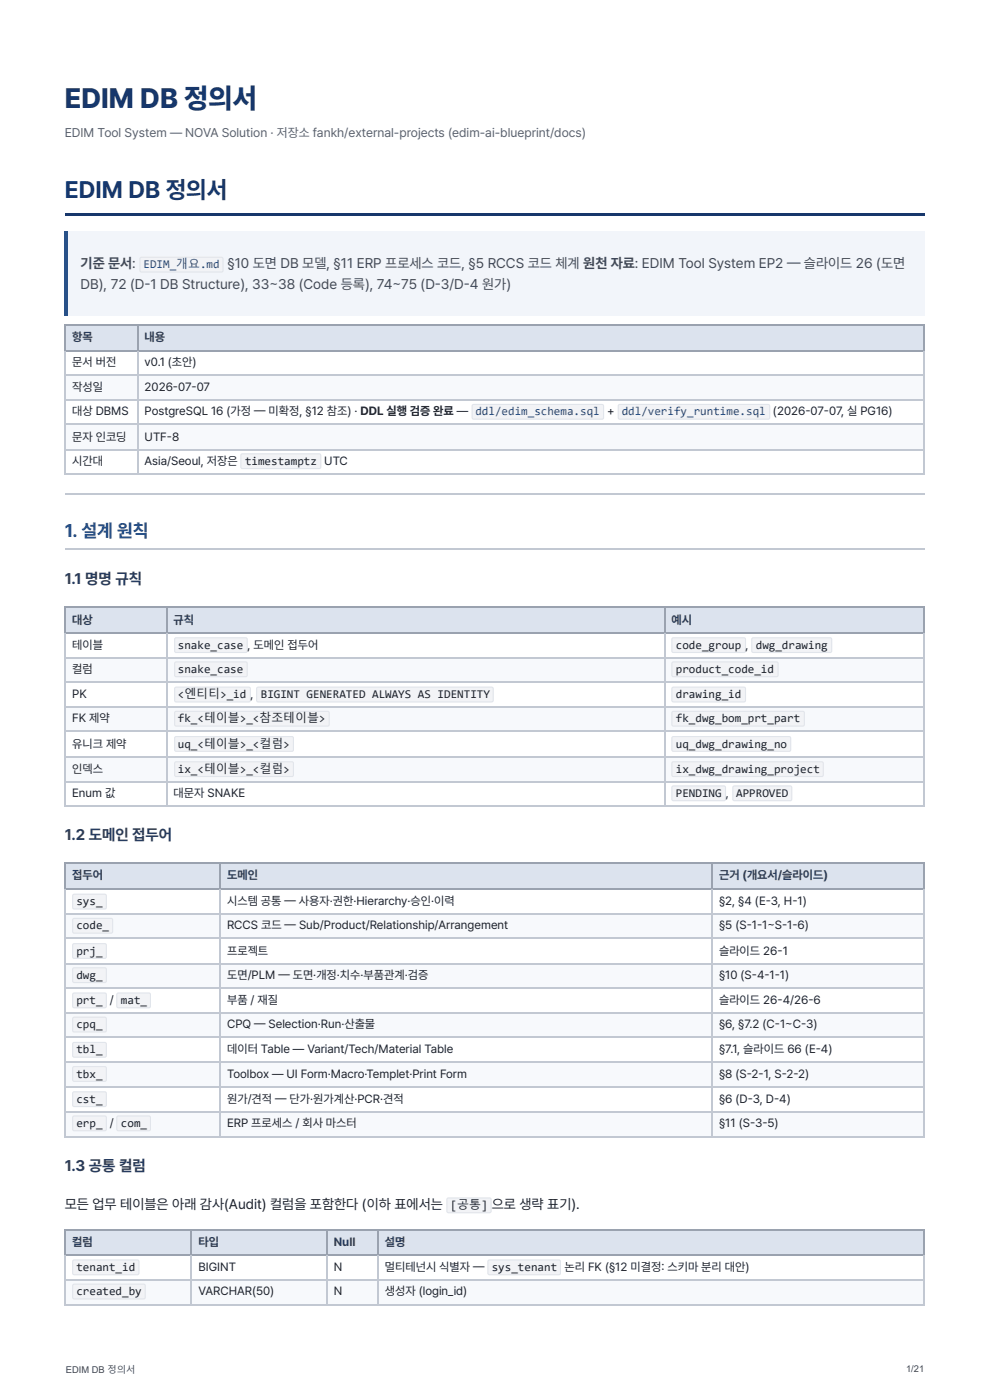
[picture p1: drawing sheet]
<svg xmlns="http://www.w3.org/2000/svg" width="210mm" height="297mm" viewBox="0 0 210 297" stroke-linecap="round" stroke-linejoin="round" font-family="sans-serif">
<path d="M13.8 45.6h182.5" fill="none" stroke="#17376b" stroke-width=".45"/>
<path d="M13.8 49.2h182.5v17.8h-182.5z" fill="#f2f5fa"/>
<path d="M13.8 49.2h.6v17.8h-.6z" fill="#1f4e8c"/>
<g fill="#dce3ee">
<path d="M14 69h15.2v5.4h-15.2z"/>
<path d="M29.2 69h167.1v5.4h-167.1z"/>
</g>
<g fill="#f7f9fc">
<path d="M14 79.8h15.2v5.1h-15.2z"/>
<path d="M29.2 79.8h167.1v5.1h-167.1z"/>
<path d="M14 90.3h15.2v5.1h-15.2z"/>
<path d="M29.2 90.3h167.1v5.1h-167.1z"/>
</g>
<path d="M13.8 68.9h182.5M13.8 74.5h182.5M13.9 68.8v5.8M29.3 68.8v5.8" fill="none" stroke="#9aa2af" stroke-width=".22"/>
<path d="M196.2 68.8v5.8" fill="none" stroke="#9aa2af" stroke-width=".21"/>
<path d="M13.8 79.7h182.5M13.9 74.6v26.1M29.3 74.6v26.1M13.8 85h182.5M13.8 90.1h182.5M13.8 95.5h182.5M13.8 100.6h182.5M13.8 104.9h182.5M13.8 116.7h182.5" fill="none" stroke="#c2c8d2" stroke-width=".22"/>
<path d="M196.2 74.6v26.1" fill="none" stroke="#c2c8d2" stroke-width=".21"/>
<g fill="#dce3ee">
<path d="M14 128.9h21.4v5.6h-21.4z"/>
<path d="M35.4 128.9h105.8v5.6h-105.8z"/>
<path d="M141.2 128.9h55.1v5.6h-55.1z"/>
</g>
<g fill="#f7f9fc">
<path d="M14 139.6h21.4v5.3h-21.4z"/>
<path d="M35.4 139.6h105.8v5.3h-105.8z"/>
<path d="M141.2 139.6h55.1v5.3h-55.1z"/>
<path d="M14 150.1h21.4v5.3h-21.4z"/>
<path d="M35.4 150.1h105.8v5.3h-105.8z"/>
<path d="M141.2 150.1h55.1v5.3h-55.1z"/>
<path d="M14 160.8h21.4v5.1h-21.4z"/>
<path d="M35.4 160.8h105.8v5.1h-105.8z"/>
<path d="M141.2 160.8h55.1v5.1h-55.1z"/>
</g>
<path d="M13.8 129h182.5M13.8 134.3h182.5M13.9 128.9v5.6M35.5 128.9v5.6M141.1 128.9v5.6" fill="none" stroke="#9aa2af" stroke-width=".22"/>
<path d="M196.2 128.9v5.6" fill="none" stroke="#9aa2af" stroke-width=".21"/>
<path d="M13.8 139.7h182.5M13.9 134.5v36.8M35.5 134.5v36.8M141.1 134.5v36.8M13.8 144.8h182.5M13.8 150.2h182.5M13.8 155.3h182.5M13.8 160.7h182.5M13.8 166h182.5M13.8 171.2h182.5" fill="none" stroke="#c2c8d2" stroke-width=".22"/>
<path d="M196.2 134.5v36.8" fill="none" stroke="#c2c8d2" stroke-width=".21"/>
<g fill="#dce3ee">
<path d="M14 183.3h32.8v5.6h-32.8z"/>
<path d="M46.8 183.3h104.5v5.6h-104.5z"/>
<path d="M151.3 183.3h45v5.6h-45z"/>
</g>
<g fill="#f7f9fc">
<path d="M14 194.1h32.8v5.3h-32.8z"/>
<path d="M46.8 194.1h104.5v5.3h-104.5z"/>
<path d="M151.3 194.1h45v5.3h-45z"/>
<path d="M14 204.6h32.8v5.3h-32.8z"/>
<path d="M46.8 204.6h104.5v5.3h-104.5z"/>
<path d="M151.3 204.6h45v5.3h-45z"/>
<path d="M14 215h32.8v5.4h-32.8z"/>
<path d="M46.8 215h104.5v5.4h-104.5z"/>
<path d="M151.3 215h45v5.4h-45z"/>
<path d="M14 225.5h32.8v5.4h-32.8z"/>
<path d="M46.8 225.5h104.5v5.4h-104.5z"/>
<path d="M151.3 225.5h45v5.4h-45z"/>
<path d="M14 236h32.8v5.4h-32.8z"/>
<path d="M46.8 236h104.5v5.4h-104.5z"/>
<path d="M151.3 236h45v5.4h-45z"/>
</g>
<path d="M13.8 183.2h182.5M13.8 188.8h182.5M13.9 183.1v5.8M46.7 183.1v5.8M151.2 183.1v5.8" fill="none" stroke="#9aa2af" stroke-width=".22"/>
<path d="M196.2 183.1v5.8" fill="none" stroke="#9aa2af" stroke-width=".21"/>
<g fill="none" stroke="#c2c8d2" stroke-width=".22">
<path d="M13.8 194.2h182.5M13.8 199.3h182.5M13.9 188.9v52.7M46.7 188.9v52.7M151.2 188.9v52.7M13.8 204.7h182.5M13.8 209.8h182.5M13.8 215.2h182.5M13.8 220.3h182.5M13.8 225.6h182.5M13.8 230.8h182.5M13.8 236.1h182.5"/>
<path d="M13.8 241.5h182.5"/>
</g>
<path d="M196.2 188.9v52.7" fill="none" stroke="#c2c8d2" stroke-width=".21"/>
<g fill="#dce3ee">
<path d="M14 261h26.8v5.6h-26.8z"/>
<path d="M40.8 261h28.5v5.6h-28.5z"/>
<path d="M69.3 261h11v5.6h-11z"/>
<path d="M80.3 261h116v5.6h-116z"/>
</g>
<g fill="#f7f9fc">
<path d="M14 271.7h26.8v5.4h-26.8z"/>
<path d="M40.8 271.7h28.5v5.4h-28.5z"/>
<path d="M69.3 271.7h11v5.4h-11z"/>
<path d="M80.3 271.7h116v5.4h-116z"/>
</g>
<path d="M13.8 261.1h182.5M13.8 266.5h182.5M13.9 261v5.6M40.7 261v5.6M69.5 261v5.6M80.2 261v5.6" fill="none" stroke="#9aa2af" stroke-width=".22"/>
<path d="M196.2 261v5.6" fill="none" stroke="#9aa2af" stroke-width=".21"/>
<path d="M13.8 271.9h182.5M13.8 277.2h182.5M13.9 266.6v10.5M40.7 266.6v10.5M69.5 266.6v10.5M80.2 266.6v10.5" fill="none" stroke="#c2c8d2" stroke-width=".22"/>
<path d="M196.2 266.6v10.5" fill="none" stroke="#c2c8d2" stroke-width=".21"/>
<path d="M29.7 54.7l.4-.2h17l.4 .4v2.6l-.5 .4h-17l-.4-.5v-2.4z" fill="#f2f3f6"/>
<path d="M29.8 54.7l17.2-.1 .4 .4v2.4l-.4 .4h-16.9l-.4-.4z" fill="none" stroke="#e1e5eb" stroke-width=".22"/>
<path d="M100.3 85.9l.3-.1h27.3l.4 .3v2.7l-.5 .3h-27.3l-.3-.4v-2.5z" fill="#f2f3f6"/>
<path d="M100.4 86l27.4-.1 .4 .3v2.5l-.4 .3h-27.2l-.3-.3z" fill="none" stroke="#e1e5eb" stroke-width=".22"/>
<path d="M131.3 85.9l.3-.1h31.5l.4 .3 .1 2.6-.2 .3-.3 .1h-31.5l-.4-.3v-2.6z" fill="#f2f3f6"/>
<path d="M131.4 86l31.7-.1 .3 .3v2.5l-.3 .3h-31.5l-.3-.3z" fill="none" stroke="#e1e5eb" stroke-width=".22"/>
<path d="M51.2 96.4l.3-.1h16.4l.3 .3v2.7l-.4 .3h-16.4l-.4-.4v-2.5z" fill="#f2f3f6"/>
<path d="M51.2 96.5l16.6-.1 .3 .3v2.5l-.3 .3h-16.3l-.3-.3z" fill="none" stroke="#e1e5eb" stroke-width=".22"/>
<path d="M37.1 135.5l.3-.2 14.8 .1 .4 .3v2.6l-.4 .4h-14.9l-.3-.4v-2.5z" fill="#f2f3f6"/>
<path d="M37.2 135.6l15-.1 .3 .3v2.5l-.3 .3h-14.8l-.3-.3z" fill="none" stroke="#e1e5eb" stroke-width=".22"/>
<path d="M142.7 135.5l.3-.2 15.1 .1 .3 .3v2.6l-.4 .4h-15.1l-.3-.4v-2.5z" fill="#f2f3f6"/>
<path d="M142.8 135.6l15.2-.1 .3 .3v2.5l-.3 .3h-15l-.3-.3z" fill="none" stroke="#e1e5eb" stroke-width=".22"/>
<path d="M159.7 135.5l.3-.2 16.4 .1 .3 .3v2.6l-.4 .4h-16.4l-.4-.4v-2.5z" fill="#f2f3f6"/>
<path d="M159.7 135.6l16.6-.1 .3 .3v2.5l-.3 .3h-16.3l-.4-.3z" fill="none" stroke="#e1e5eb" stroke-width=".22"/>
<path d="M37.1 140.6l.3-.1h14.8l.4 .3v2.7l-.4 .3h-14.9l-.3-.4v-2.5z" fill="#f2f3f6"/>
<path d="M37.2 140.7l15-.1 .3 .3v2.5l-.3 .3h-14.8l-.3-.3z" fill="none" stroke="#e1e5eb" stroke-width=".22"/>
<path d="M142.7 140.6l.3-.1h22l.3 .3v2.7l-.4 .3h-22l-.3-.4v-2.5z" fill="#f2f3f6"/>
<path d="M142.8 140.7l22.1-.1 .3 .3v2.5l-.3 .3h-21.9l-.3-.3z" fill="none" stroke="#e1e5eb" stroke-width=".22"/>
<path d="M37.1 146l.3-.2h15.5l.4 .4v2.6l-.5 .4h-15.5l-.3-.5v-2.4z" fill="#f2f3f6"/>
<path d="M37.2 146h15.6l.4 .3v2.4l-.4 .4h-15.4l-.3-.4z" fill="none" stroke="#e1e5eb" stroke-width=".22"/>
<path d="M54.5 146l.3-.2h49.6l.4 .4v2.5l-.1 .4-.3 .1h-49.6l-.4-.4v-2.5z" fill="#f2f3f6"/>
<path d="M54.6 146h49.8l.3 .3v2.4l-.3 .4h-49.6l-.3-.4z" fill="none" stroke="#e1e5eb" stroke-width=".22"/>
<path d="M142.7 146l.3-.2h15.1l.3 .4v2.6l-.4 .4h-15.1l-.3-.5v-2.4z" fill="#f2f3f6"/>
<path d="M142.8 146h15.2l.3 .3v2.4l-.3 .4h-15l-.3-.4z" fill="none" stroke="#e1e5eb" stroke-width=".22"/>
<path d="M37.1 151.1l.3-.1h32.2l.4 .3v2.6l-.1 .3-.3 .1h-32.2l-.4-.3v-2.6z" fill="#f2f3f6"/>
<path d="M37.2 151.2l32.4-.1 .3 .3v2.5l-.3 .3h-32.2l-.3-.3z" fill="none" stroke="#e1e5eb" stroke-width=".22"/>
<path d="M142.7 151.1l.3-.1h27.6l.3 .3v2.7l-.4 .3h-27.6l-.3-.4v-2.5z" fill="#f2f3f6"/>
<path d="M142.8 151.2l27.7-.1 .3 .3v2.5l-.3 .3h-27.5l-.3-.3z" fill="none" stroke="#e1e5eb" stroke-width=".22"/>
<path d="M37.1 156.5l.3-.2h24.7l.3 .4v2.6l-.4 .4h-24.7l-.3-.5v-2.4z" fill="#f2f3f6"/>
<path d="M37.2 156.5l24.8-.1 .3 .4v2.4l-.3 .4h-24.6l-.3-.4z" fill="none" stroke="#e1e5eb" stroke-width=".22"/>
<path d="M142.7 156.5l.3-.2h24.7l.3 .4v2.6l-.4 .4h-24.7l-.3-.5v-2.4z" fill="#f2f3f6"/>
<path d="M142.8 156.5l24.8-.1 .3 .4v2.4l-.3 .4h-24.6l-.3-.4z" fill="none" stroke="#e1e5eb" stroke-width=".22"/>
<path d="M37.1 161.8l.3-.1h24.7l.3 .3v2.7l-.4 .3h-24.7l-.3-.4v-2.5z" fill="#f2f3f6"/>
<path d="M37.2 161.9l24.8-.1 .3 .3v2.5l-.3 .3h-24.6l-.3-.3z" fill="none" stroke="#e1e5eb" stroke-width=".22"/>
<path d="M142.7 161.8l.3-.1h31.5l.4 .3v2.6l-.1 .3-.3 .1h-31.5l-.4-.3v-2.6z" fill="#f2f3f6"/>
<path d="M142.8 161.9l31.7-.1 .3 .3v2.5l-.3 .3h-31.5l-.3-.3z" fill="none" stroke="#e1e5eb" stroke-width=".22"/>
<path d="M142.7 167l.3-.2h10.8l.4 .4v2.6l-.5 .4h-10.8l-.3-.5v-2.4z" fill="#f2f3f6"/>
<path d="M142.8 167h11.1l.2 .3-.1 2.6-.3 .2-10.8-.1-.2-.3z" fill="none" stroke="#e1e5eb" stroke-width=".22"/>
<path d="M155.6 167l.4-.2h11.9l.3 .4v2.6l-.4 .4h-11.9l-.4-.5v-2.4z" fill="#f2f3f6"/>
<path d="M155.7 167h12.2l.2 .3v2.6l-.3 .2-12-.1-.2-.3z" fill="none" stroke="#e1e5eb" stroke-width=".22"/>
<path d="M15.5 189.9l.3-.1 6.6 .1 .3 .4v2.6l-.5 .3-6.6-.1-.3-.4v-2.4z" fill="#f2f3f6"/>
<path d="M15.5 190h6.9l.2 .3v2.5l-.4 .3-6.6-.1-.2-.3z" fill="none" stroke="#e1e5eb" stroke-width=".22"/>
<path d="M15.5 195.1l.3-.1h8l.2 .4v2.6l-.4 .3h-8l-.3-.4v-2.5z" fill="#f2f3f6"/>
<path d="M15.5 195.2l8.2-.1 .2 .3v2.6l-.3 .2h-8l-.2-.3z" fill="none" stroke="#e1e5eb" stroke-width=".22"/>
<path d="M15.5 200.4l.3-.1h6.6l.3 .5v2.6l-.5 .3-6.6-.1-.3-.4v-2.4z" fill="#f2f3f6"/>
<path d="M15.5 200.5l6.9-.1 .2 .4v2.5l-.4 .2h-6.6l-.2-.3z" fill="none" stroke="#e1e5eb" stroke-width=".22"/>
<path d="M15.5 205.6l.3-.2 6.6 .1 .3 .4v2.6l-.5 .3h-6.6l-.3-.5v-2.4z" fill="#f2f3f6"/>
<path d="M15.5 205.7l6.9-.1 .2 .3v2.6l-.4 .2h-6.6l-.2-.4z" fill="none" stroke="#e1e5eb" stroke-width=".22"/>
<path d="M15.5 210.9l.3-.1h6.6l.3 .4v2.7l-.5 .3-6.6-.1-.3-.4v-2.5z" fill="#f2f3f6"/>
<path d="M15.5 211l6.9-.1 .2 .3v2.6l-.4 .2h-6.6l-.2-.3z" fill="none" stroke="#e1e5eb" stroke-width=".22"/>
<path d="M24.8 210.9l.3-.1h6.7l.3 .4-.1 2.7-.4 .3-6.6-.1-.3-.4v-2.5z" fill="#f2f3f6"/>
<path d="M24.9 211l6.8-.1 .3 .3-.1 2.6-.3 .2h-6.6l-.2-.3z" fill="none" stroke="#e1e5eb" stroke-width=".22"/>
<path d="M15.5 216.1l.3-.2 6.6 .1 .3 .4v2.6l-.5 .3h-6.6l-.3-.5v-2.4z" fill="#f2f3f6"/>
<path d="M15.5 216.1h6.9l.2 .3v2.6l-.4 .2-6.6-.1-.2-.3z" fill="none" stroke="#e1e5eb" stroke-width=".22"/>
<path d="M15.5 221.4l.3-.1h6.6l.3 .4v2.7l-.5 .2h-6.6l-.3-.4v-2.5z" fill="#f2f3f6"/>
<path d="M15.5 221.5l6.9-.1 .2 .3v2.6l-.4 .2h-6.6l-.2-.3z" fill="none" stroke="#e1e5eb" stroke-width=".22"/>
<path d="M15.5 226.6l.3-.2 6.6 .1 .3 .4v2.6l-.5 .3-6.6-.1-.3-.4v-2.4z" fill="#f2f3f6"/>
<path d="M15.5 226.6h6.9l.2 .3v2.6l-.4 .2-6.6-.1-.2-.3z" fill="none" stroke="#e1e5eb" stroke-width=".22"/>
<path d="M15.5 231.9l.3-.1h6.6l.3 .4v2.7l-.5 .2h-6.6l-.3-.4v-2.5z" fill="#f2f3f6"/>
<path d="M15.5 232l6.9-.1 .2 .3v2.6l-.4 .2h-6.6l-.2-.3z" fill="none" stroke="#e1e5eb" stroke-width=".22"/>
<path d="M15.5 237.1l.3-.2 6.6 .1 .3 .4v2.6l-.5 .3-6.6-.1-.3-.4v-2.4z" fill="#f2f3f6"/>
<path d="M15.5 237.1h6.9l.2 .3v2.6l-.4 .2-6.6-.1-.2-.3z" fill="none" stroke="#e1e5eb" stroke-width=".22"/>
<path d="M24.8 237.1l.3-.2 6.7 .1 .3 .4-.1 2.6-.4 .3-6.6-.1-.3-.4v-2.4z" fill="#f2f3f6"/>
<path d="M24.9 237.1h6.8l.3 .3-.1 2.6-.3 .2-6.6-.1-.2-.3z" fill="none" stroke="#e1e5eb" stroke-width=".22"/>
<path d="M94.9 254.5l.3-.2 8.9 .1 .3 .4v2.6l-.5 .3-8.8-.1-.3-.4v-2.4z" fill="#f2f3f6"/>
<path d="M95 254.5h9.1l.2 .3v2.6l-.4 .2-8.8-.1-.2-.3z" fill="none" stroke="#e1e5eb" stroke-width=".22"/>
<path d="M15.5 267.6l.3-.1h13.4l.4 .4v2.6l-.4 .4-13.5-.1-.4-.4v-2.4z" fill="#f2f3f6"/>
<path d="M15.5 267.7l13.8-.1 .2 .4v2.5l-.3 .2h-13.6l-.2-.3z" fill="none" stroke="#e1e5eb" stroke-width=".22"/>
<path d="M103.6 267.6l.3-.1h14.9l.3 .4v2.6l-.4 .4-14.8-.1-.4-.4v-2.4z" fill="#f2f3f6"/>
<path d="M103.7 267.7l15-.1 .3 .4v2.4l-.3 .3h-14.8l-.3-.3z" fill="none" stroke="#e1e5eb" stroke-width=".22"/>
<path d="M15.5 272.8l.3-.2h14.8l.3 .4v2.6l-.4 .4h-14.8l-.4-.5v-2.4z" fill="#f2f3f6"/>
<path d="M15.5 272.8h15l.3 .3v2.4l-.3 .4h-14.7l-.4-.4z" fill="none" stroke="#e1e5eb" stroke-width=".22"/>
<text font-size="6" fill="#17376b" x="13.8" y="22.8">EDIM DB 정의서</text>
<text font-size="5.1" fill="#17376b" x="13.8" y="42">EDIM DB 정의서</text>
<text font-size="3.9" fill="#1f4e8c" x="13.8" y="114.1">1. 설계 원칙</text>
<g font-size="3.3" fill="#2b3a55">
<text x="13.8" y="124">1.1 명명 규칙</text>
<text x="13.8" y="178.4">1.2 도메인 접두어</text>
<text x="13.8" y="248.8">1.3 공통 컬럼</text>
</g>
<g font-size="3" fill="#40495a">
<text x="17.1" y="57">기준 문서:</text>
<text x="48.3" y="57">§10 도면 DB 모델, §11 ERP 프로세스 코드, §5 RCCS 코드 체계 원천 자료: EDIM Tool System EP2 — 슬라이드 26 (도면</text>
<text x="17.1" y="61.5">DB), 72 (D-1 DB Structure), 33~38 (Code 등록), 74~75 (D-3/D-4 원가)</text>
</g>
<g font-size="3" fill="#1e222a">
<text x="13.8" y="256.8">모든 업무 테이블은 아래 감사(Audit) 컬럼을 포함한다 (이하 표에서는</text>
<text x="104.4" y="256.8">으로 생략 표기).</text>
</g>
<text font-size="2.7" fill="#5a6270" x="13.8" y="29.1">EDIM Tool System — NOVA Solution · 저장소 fankh/external-projects (edim-ai-blueprint/docs)</text>
<g font-size="2.5" fill="#1f4e8c">
<text x="30.5" y="57">EDIM_개요.md</text>
<text x="101" y="88.2">ddl/edim_schema.sql</text>
<text x="132" y="88.2">ddl/verify_runtime.sql</text>
</g>
<g font-size="2.5" fill="#2b3a55">
<text x="15.3" y="72.4">항목</text>
<text x="30.7" y="72.4">내용</text>
<text x="15.3" y="132.4">대상</text>
<text x="36.9" y="132.4">규칙</text>
<text x="142.6" y="132.4">예시</text>
<text x="15.3" y="186.7">접두어</text>
<text x="48.2" y="186.7">도메인</text>
<text x="152.7" y="186.7">근거 (개요서/슬라이드)</text>
<text x="15.3" y="264.6">컬럼</text>
<text x="42.2" y="264.6">타입</text>
<text x="70.9" y="264.6">Null</text>
<text x="81.7" y="264.6">설명</text>
</g>
<g font-size="2.5" fill="#1e222a">
<text x="15.3" y="77.8">문서 버전</text>
<text x="30.7" y="77.8">v0.1 (초안)</text>
<text x="15.3" y="83.1">작성일</text>
<text x="30.7" y="83.1">2026-07-07</text>
<text x="15.3" y="88.2">대상 DBMS</text>
<text x="30.7" y="88.2">PostgreSQL 16 (가정 — 미확정, §12 참조) · DDL 실행 검증 완료 —</text>
<text x="128.9" y="88.2">+</text>
<text x="164.1" y="88.2">(2026-07-07, 실 PG16)</text>
<text x="15.3" y="93.6">문자 인코딩</text>
<text x="30.7" y="93.6">UTF-8</text>
<text x="15.3" y="98.7">시간대</text>
<text x="30.7" y="98.7">Asia/Seoul, 저장은</text>
<text x="52" y="98.7">timestamptz</text>
<text x="68.9" y="98.7">UTC</text>
<text x="15.3" y="137.8">테이블</text>
<text x="37.8" y="137.8">snake_case</text>
<text x="52.6" y="137.8">,</text>
<text x="53.9" y="137.8">도메인 접두어</text>
<text x="143.5" y="137.8">code_group</text>
<text x="158.3" y="137.8">,</text>
<text x="160.5" y="137.8">dwg_drawing</text>
<text x="15.3" y="142.9">컬럼</text>
<text x="37.8" y="142.9">snake_case</text>
<text x="143.5" y="142.9">product_code_id</text>
<text x="15.3" y="148.3">PK</text>
<text x="37.8" y="148.3">&lt;엔티티&gt;_id</text>
<text x="53.2" y="148.3">,</text>
<text x="55.4" y="148.3">BIGINT GENERATED ALWAYS AS IDENTITY</text>
<text x="143.5" y="148.3">drawing_id</text>
<text x="15.3" y="153.4">FK 제약</text>
<text x="37.8" y="153.4">fk_&lt;테이블&gt;_&lt;참조테이블&gt;</text>
<text x="143.5" y="153.4">fk_dwg_bom_prt_part</text>
<text x="15.3" y="158.8">유니크 제약</text>
<text x="37.8" y="158.8">uq_&lt;테이블&gt;_&lt;컬럼&gt;</text>
<text x="143.5" y="158.8">uq_dwg_drawing_no</text>
<text x="15.3" y="164.1">인덱스</text>
<text x="37.8" y="164.1">ix_&lt;테이블&gt;_&lt;컬럼&gt;</text>
<text x="143.5" y="164.1">ix_dwg_drawing_project</text>
<text x="15.3" y="169.3">Enum 값</text>
<text x="36.9" y="169.3">대문자 SNAKE</text>
<text x="143.5" y="169.3">PENDING</text>
<text x="154.1" y="169.3">,</text>
<text x="156.3" y="169.3">APPROVED</text>
<text x="16.2" y="192.3">sys_</text>
<text x="16.2" y="197.4">code_</text>
<text x="48.2" y="192.3">시스템 공통 — 사용자·권한·Hierarchy·승인·이력</text>
<text x="48.2" y="197.4">RCCS 코드 — Sub/Product/Relationship/Arrangement</text>
<text x="152.7" y="192.3">§2, §4 (E-3, H-1)</text>
<text x="152.7" y="197.4">§5 (S-1-1~S-1-6)</text>
<text x="16.2" y="202.8">prj_</text>
<text x="48.2" y="202.8">프로젝트</text>
<text x="152.7" y="202.8">슬라이드 26-1</text>
<text x="16.2" y="207.9">dwg_</text>
<text x="48.2" y="207.9">도면/PLM — 도면·개정·치수·부품관계·검증</text>
<text x="152.7" y="207.9">§10 (S-4-1-1)</text>
<text x="16.2" y="213.3">prt_</text>
<text x="23.3" y="213.3">/</text>
<text x="25.7" y="213.3">mat_</text>
<text x="48.2" y="213.3">부품 / 재질</text>
<text x="152.7" y="213.3">슬라이드 26-4/26-6</text>
<text x="16.2" y="218.4">cpq_</text>
<text x="48.2" y="218.4">CPQ — Selection·Run·산출물</text>
<text x="152.7" y="218.4">§6, §7.2 (C-1~C-3)</text>
<text x="16.2" y="223.7">tbl_</text>
<text x="48.2" y="223.7">데이터 Table — Variant/Tech/Material Table</text>
<text x="152.7" y="223.7">§7.1, 슬라이드 66 (E-4)</text>
<text x="16.2" y="228.9">tbx_</text>
<text x="48.2" y="228.9">Toolbox — UI Form·Macro·Templet·Print Form</text>
<text x="152.7" y="228.9">§8 (S-2-1, S-2-2)</text>
<text x="16.2" y="234.2">cst_</text>
<text x="16.2" y="239.4">erp_</text>
<text x="23.3" y="239.4">/</text>
<text x="25.7" y="239.4">com_</text>
<text x="48.2" y="234.2">원가/견적 — 단가·원가계산·PCR·견적</text>
<text x="48.2" y="239.4">ERP 프로세스 / 회사 마스터</text>
<text x="152.7" y="234.2">§6 (D-3, D-4)</text>
<text x="152.7" y="239.4">§11 (S-3-5)</text>
<text x="95.7" y="256.8">[공통]</text>
<text x="16.2" y="270">tenant_id</text>
<text x="42.2" y="270">BIGINT</text>
<text x="70.9" y="270">N</text>
<text x="81.7" y="270">멀티테넌시 식별자 —</text>
<text x="104.4" y="270">sys_tenant</text>
<text x="119.9" y="270">논리 FK (§12 미결정: 스키마 분리 대안)</text>
<text x="16.2" y="275.1">created_by</text>
<text x="42.2" y="275.1">VARCHAR(50)</text>
<text x="70.9" y="275.1">N</text>
<text x="81.7" y="275.1">생성자 (login_id)</text>
</g>
<g font-size="2" fill="#42464d">
<text x="14" y="291.6">EDIM DB 정의서</text>
<text x="192.4" y="291.3">1/21</text>
</g>
</svg>
